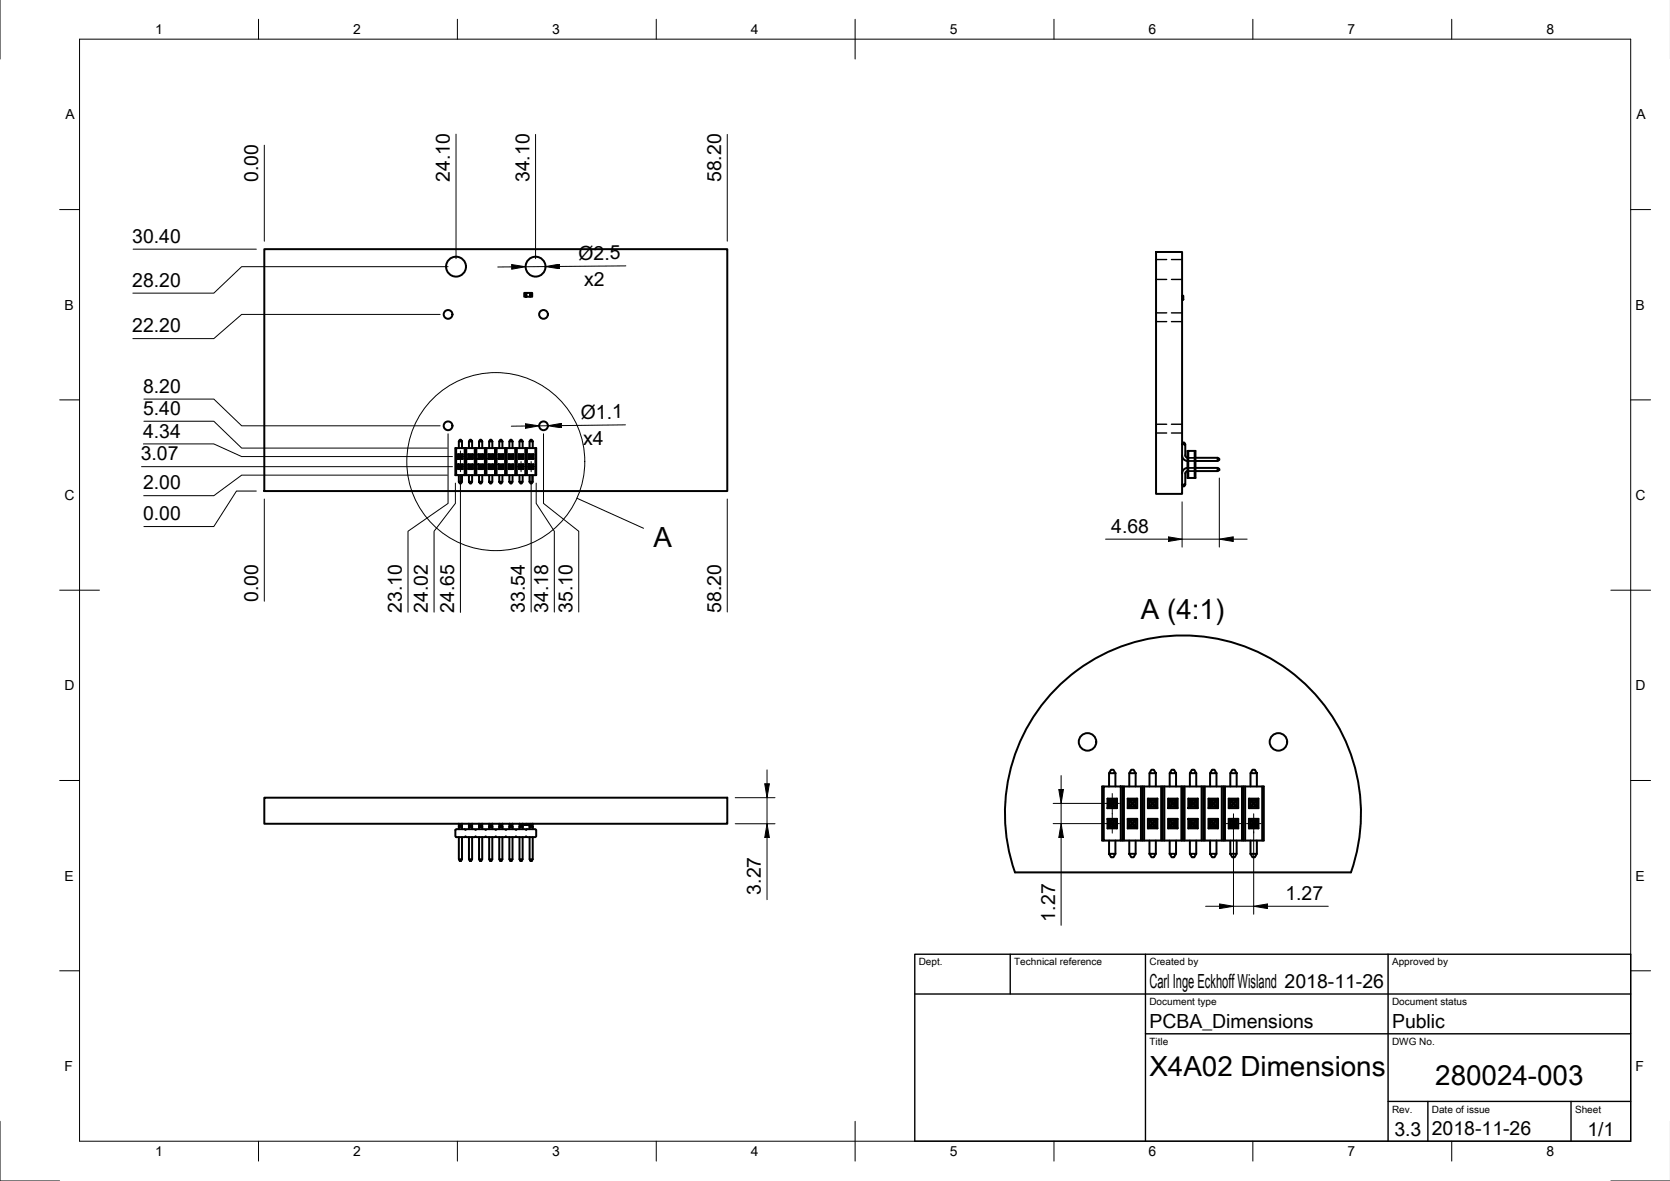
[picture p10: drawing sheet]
<svg xmlns="http://www.w3.org/2000/svg" width="420mm" height="297mm" viewBox="0 0 420 297" stroke-linecap="round" stroke-linejoin="round" font-family="sans-serif">
<g fill="none" stroke="#000" stroke-width=".5">
<path d="M66.5 62.7h116.5v60.8h-116.5zM131.9 73.7v.9h.5v-.9h1v.9h-1v-.9zM133.4 73.7h.5v.9h-.5zM290.9 63.4h6.5v60.8h-6.5zM297.4 74.5h.1M297.4 75.2h.1M297.5 74.4h.2v.9h-.2zM114.8 112.7h2.1v6.8h-2.1zM114.8 112.7h-.2v6.8h.2M115.2 114.2h1.2v1.2h-1.2zM115.2 116.8h1.2v1.2h-1.2v-1.2l.2 .2v.8l.3-.3M115.2 114.2l.2 .2"/>
<path d="M115.4 117h.8v.8h-.8zM115.4 114.4h.8v.8h-.8zM115.4 117.8l-.2 .2M115.4 111v1.7M115.4 119.5v1.7M115.4 114.4v.8l-.2 .2M115.7 117.2h.3v.3h-.3zM115.7 117.2l-.3-.2h.8l-.2 .2M115.7 114.7h.3v.3h-.3zM115.7 115l-.3 .2h.8l-.2-.2M115.7 110.6h.3l.2 .4h-.8zM116 117.5l.2 .3h-.8"/>
<path d="M116 114.7l.2-.3v.8l.2 .2M116.2 117.8l.2 .2M116.2 111v1.7M116.2 119.5v1.7M116.4 114.2l-.2 .2h-.8l.3 .3M116.4 116.8l-.2 .2v.8M116.9 112.7h18v6.8h-2.7M116.9 119.5h12.9M117.1 112.7v6.8M117.3 112.7v6.8M117.8 116.8v1.2M117.8 114.2l.2 .2"/>
<path d="M118 117.8l-.2 .2h1.2M118 117h.8v.8h-.8zM118 114.4h.8v.8h-.8zM118 111v1.7M118 119.5v1.7M118 114.4v.8l-.2 .2h1.2v-1.2h-1.2v1.2M118.2 117.5l-.2 .3v-.8l-.2-.2h1.2l-.2 .2v.8M118.2 117.2h.3v.3h-.3zM118.2 117.2l-.2-.2h.8l-.3 .2M118.2 114.7h.3v.3h-.3zM118.2 115l-.2 .2h.8l-.3-.2M118.2 110.6h.3l.3 .4h-.8z"/>
<path d="M118.5 117.5l.3 .3h-.8M118.5 114.7l.3-.3v.8l.2 .2M118.8 111v1.7M118.8 119.5v1.7M119 116.8v1.2l-.2-.2M119 114.2l-.2 .2h-.8l.2 .3M119.5 112.7v6.8M119.7 112.7v6.8M119.9 112.7v6.8M120.3 114.2h1.2v1.2h-1.2zM120.3 116.8h1.2v1.2h-1.2zM120.3 116.8l.2 .2v.8l.3-.3"/>
<path d="M120.3 114.2l.2 .2M120.5 117h.8v.8h-.8zM120.5 114.4h.8v.8h-.8zM120.5 117.8l-.2 .2M120.5 111v1.7M120.5 119.5v1.7M120.5 114.4v.8l-.2 .2M120.8 117.2h.3v.3h-.3zM120.8 117.2l-.3-.2h.8l-.2 .2M120.8 114.7h.3v.3h-.3zM120.8 115l-.3 .2h.8l-.2-.2M120.8 110.6h.3l.2 .4h-.8z"/>
<path d="M121.1 117.5l.2 .3h-.8M121.1 114.7l.2-.3v.8l.2 .2M121.3 117.8l.2 .2M121.3 111v1.7M121.3 119.5v1.7M121.5 114.2l-.2 .2h-.8l.3 .3M121.5 116.8l-.2 .2v.8M122 112.7v6.8M122.2 112.7v6.8M122.4 112.7v6.8M122.9 116.8v1.2M122.9 114.2l.2 .2"/>
<path d="M123.1 117.8l-.2 .2h1.2M123.1 117h.8v.8h-.8zM123.1 114.4h.8v.8h-.8zM123.1 111v1.7M123.1 119.5v1.7M123.1 114.4v.8l-.2 .2h1.2v-1.2h-1.2v1.2M123.3 117.5l-.2 .3v-.8l-.2-.2h1.2l-.2 .2v.8M123.3 117.2h.3v.3h-.3zM123.3 117.2l-.2-.2h.8l-.3 .2M123.3 114.7h.3v.3h-.3zM123.3 115l-.2 .2h.8l-.3-.2M123.3 110.6h.3l.3 .4h-.8z"/>
<path d="M123.6 117.5l.3 .3h-.8M123.6 114.7l.3-.3v.8l.2 .2M123.9 111v1.7M123.9 119.5v1.7M124.1 116.8v1.2l-.2-.2M124.1 114.2l-.2 .2h-.8l.2 .3M124.5 112.7v6.8M124.7 112.7v6.8M124.9 112.7v6.8M125.4 114.2h1.2v1.2h-1.2zM125.4 116.8h1.2v1.2h-1.2zM125.4 116.8l.2 .2v.8l.3-.3"/>
<path d="M125.4 114.2l.2 .2M125.6 117h.8v.8h-.8zM125.6 114.4h.8v.8h-.8zM125.6 117.8l-.2 .2M125.6 111v1.7M125.6 119.5v1.7M125.6 114.4v.8l-.2 .2M125.9 117.2h.3v.3h-.3zM125.9 117.2l-.3-.2h.8l-.2 .2M125.9 114.7h.3v.3h-.3zM125.9 115l-.3 .2h.8l-.2-.2M125.9 110.6h.3l.2 .4h-.8z"/>
<path d="M126.2 117.5l.2 .3h-.8M126.2 114.7l.2-.3v.8l.2 .2M126.4 117.8l.2 .2M126.4 111v1.7M126.4 119.5v1.7M126.6 114.2l-.2 .2h-.8l.3 .3M126.6 116.8l-.2 .2v.8M127.1 112.7v6.8M127.3 112.7v6.8M127.5 112.7v6.8M128 116.8v1.2M128 114.2l.1 .2"/>
<path d="M128.1 117.8l-.1 .2h1.1M128.1 117h.9v.8h-.9zM128.1 114.4h.9v.8h-.9zM128.1 111v1.7M128.1 119.5v1.7M128.2 114.4l-.1 .8-.1 .2h1.1v-1.2h-1.1v1.2M128.4 117.5l-.2 .3-.1-.8-.1-.2h1.1l-.1 .2-.1 .8M128.4 117.2h.3v.3h-.3zM128.4 117.2l-.2-.2h.7l-.2 .2M128.4 114.7h.3v.3h-.3zM128.4 115l-.2 .2h.7l-.2-.2M128.4 110.6h.3l.3 .4h-.9z"/>
<path d="M128.7 117.5l.2 .3h-.7M128.7 114.7l.2-.3v.8l.2 .2M129 111v1.7M129 119.5v1.7M129.1 116.8v1.2l-.1-.2M129.1 114.2l-.2 .2h-.7l.2 .3M129.6 112.7v6.8M129.8 112.7v6.8h.2M130 112.7v6.8h2.2v-6.8M130.5 116.8v1.2M130.5 114.2l.2 .2M130.7 117.8l-.2 .2h1.2"/>
<path d="M130.7 117h.8v.8h-.8zM130.7 114.4h.8v.8h-.8zM130.7 111v1.7M130.7 119.5v1.7M130.7 114.4v.8l-.2 .2h1.2v-1.2h-1.2v1.2M130.9 117.5l-.2 .3v-.8l-.2-.2h1.2l-.2 .2v.8M130.9 117.2h.3v.3h-.3zM130.9 117.2l-.2-.2h.8l-.3 .2M130.9 114.7h.3v.3h-.3zM130.9 115l-.2 .2h.8l-.3-.2M130.9 110.6h.3l.3 .4h-.8zM131.2 117.5l.3 .3h-.8"/>
<path d="M131.2 114.7l.3-.3v.8l.2 .2M131.5 111v1.7M131.5 119.5v1.7M131.7 116.8v1.2l-.2-.2M131.7 114.2l-.2 .2h-.8l.2 .3M132.4 112.7v6.8M132.6 112.7v6.8M133 114.2h1.2v1.2h-1.2zM133 116.8h1.2v1.2h-1.2zM133 116.8l.2 .2v.8l.3-.3M133 114.2l.2 .2M133.2 117h.8v.8h-.8z"/>
<path d="M133.2 114.4h.8v.8h-.8zM133.2 117.8l-.2 .2M133.2 111v1.7M133.2 119.5v1.7M133.2 114.4v.8l-.2 .2M133.5 117.2h.3v.3h-.3zM133.5 117.2l-.3-.2h.8l-.2 .2M133.5 114.7h.3v.3h-.3zM133.5 115l-.3 .2h.8l-.2-.2M133.5 110.6h.3l.2 .4h-.8zM133.8 117.5l.2 .3h-.8M133.8 114.7l.2-.3v.8l.2 .2"/>
<path d="M134 117.8l.2 .2M134 111v1.7M134 119.5v1.7M134.2 114.2l-.2 .2h-.8l.3 .3M134.2 116.8l-.2 .2v.8M134.7 112.7v6.8M297.4 114.5a1.4 1.4 0 0 0 1.4 1.4M298.2 111.7l-.2-.4h-.3l-.3 .4h.8v2.8l.1 .3 .5 .3M298.8 118.5l-.5 .3-.1 .3v2.8h-.8l.3 .4h.3l.2-.4M298.8 117.7a1.4 1.4 0 0 0-1.4 1.4M299 113.4h-.2v6.8h.2v-6.8h1.8v6.8h-1.8M300.6 113.4v6.8"/>
<path d="M300.8 117.7h5.5l.5 .2v.3l-.5 .3M300.8 115.1h5.5l.5 .3v.3l-.5 .2h-5.5M306.3 117.7v.8h-5.5M306.3 115.1v.8M115.4 121.2h.8l-.2 .4h-.3zM118 121.2h.8l-.3 .4h-.3zM120.5 121.2h.8l-.2 .4h-.3zM123.1 121.2h.8l-.3 .4h-.3zM125.6 121.2h.8l-.2 .4h-.3zM128.1 121.2h.9l-.3 .4h-.3zM130.7 121.2h.8l-.3 .4h-.3zM133.2 121.2h.8l-.2 .4h-.3z"/>
<path d="M265.5 173.4a44.8 44.8 0 0 1 55.7-6.9 44.8 44.8 0 0 1 18.7 52.9h-84.5a44.8 44.8 0 0 1 10.1-46zM277.7 197.8h4.3v13.6h-4.3zM277.7 197.8h-.4v13.6h.4M279 194.5v3.3M279.5 193.6h.6l.5 .9h-1.6zM280.6 194.5v3.3M282 197.8h36v13.6h-5.5M282.4 197.8v13.6M282.8 197.8v13.6M284.1 194.5v3.3M284.6 193.6h.6l.5 .9h-1.6zM285.7 194.5v3.3"/>
<path d="M287.1 197.8v13.6M287.5 197.8v13.6M287.9 197.8v13.6M289.2 194.5v3.3M289.7 193.6h.6l.5 .9h-1.6zM290.8 194.5v3.3M292.1 197.8v13.6M292.5 197.8v13.6M292.9 197.8v13.6M294.3 194.5v3.3M294.8 193.6h.6l.5 .9h-1.6zM295.9 194.5v3.3"/>
<path d="M297.2 197.8v13.6M297.6 197.8v13.6M298 197.8v13.6M299.4 194.5v3.3M299.9 193.6h.6l.5 .9h-1.6zM301 194.5v3.3M302.3 197.8v13.6M302.7 197.8v13.6M303.1 197.8v13.6M304.4 194.5v3.3M304.9 193.6h.6l.5 .9h-1.6zM306 194.5v3.3"/>
<path d="M307.4 197.8v13.6M307.8 197.8v13.6h.4M308.2 197.8v13.6h4.3v-13.6M309.5 194.5v3.3M310 193.6h.6l.5 .9h-1.6zM311.1 194.5v3.3M312.9 197.8v13.6M313.3 197.8v13.6M314.6 194.5v3.3M315.1 193.6h.6l.5 .9h-1.6zM316.2 194.5v3.3M317.6 197.8v13.6"/>
<path d="M66.5 200.6h116.5v6.6h-116.5zM114.6 208.7l.2-.2h2.1l.2 .2 .2-.2h2.2l.2 .2 .2-.2h2.1l.2 .2 .2-.2h2.1l.2 .2 .2-.2h2.2l.2 .2 .2-.2h2.1l.2 .2 .2-.2h2.2l.2 .2 .2-.2h2.1l.2 .2v1.7l-.2 .1h-2.1l-.2-.1-.2 .1h-2.2l-.2-.1-.2 .1h-2.1l-.2-.1-.2 .1h-2.2l-.2-.1-.2 .1h-2.1l-.2-.1-.2 .1h-2.1l-.2-.1-.2 .1h-2.2l-.2-.1-.2 .1h-2.1l-.2-.1zM115.4 210.5v5.6M115.7 207.4v.3h.3v-.3M115.7 207.7l-.3 .3h.8M116 207.7l.2 .3M116.2 210.5v5.6l-.2 .5h-.3l-.3-.5h.8M116.2 208v-.8l-.2 .2-.6-.2v1.3M116.2 208v.5M118 210.5v5.6M118.2 207.4v.3h.3v-.3M118.2 207.7l-.2 .3h.8"/>
<path d="M118.5 207.7l.3 .3M118.8 210.5v5.6l-.3 .5h-.3l-.2-.5h.8M118.8 208v-.8l-.3 .2-.5-.2v1.3M118.8 208v.5M120.5 210.5v5.6M120.8 207.4v.3h.3v-.3M120.8 207.7l-.3 .3h.8M121.1 207.7l.2 .3M121.3 210.5v5.6l-.2 .5h-.3l-.3-.5h.8M121.3 208v-.8l-.2 .2-.6-.2v1.3M121.3 208v.5M123.1 210.5v5.6"/>
<path d="M123.3 207.4v.3h.3v-.3M123.3 207.7l-.2 .3h.8M123.6 207.7l.3 .3M123.9 210.5v5.6l-.3 .5h-.3l-.2-.5h.8M123.9 208v-.8l-.3 .2-.5-.2v1.3M123.9 208v.5M125.6 210.5v5.6M125.9 207.4v.3h.3v-.3M125.9 207.7l-.3 .3h.8M126.2 207.7l.2 .3M126.4 210.5v5.6l-.2 .5h-.3l-.3-.5h.8M126.4 208v-.8l-.2 .2-.6-.2v1.3"/>
<path d="M126.4 208v.5M128.2 210.5v5.6M128.4 207.4v.3h.3v-.3M128.4 207.7l-.3 .3h.9M128.7 207.7l.3 .3M128.9 210.5v5.6l-.2 .5h-.3l-.2-.5h.7M129 208v-.8l-.3 .2-.6-.2 .1 1.3M129 208v.5M130.7 210.5v5.6M130.9 207.4v.3h.3v-.3M130.9 207.7l-.2 .3h.8M131.2 207.7l.3 .3"/>
<path d="M131.5 210.5v5.6l-.3 .5h-.3l-.2-.5h.8M131.5 208v-.8l-.3 .2-.5-.2v1.3M131.5 208v.5M131.9 207.2h.5v.3h-.5zM132.4 207.2h1v.3h-1v-.3M133.2 207.5v1M133.2 210.5v5.6M133.4 207.2v.3h.5v-.3h-.5M133.5 207.5v.2h.3v-.2M133.5 207.7l-.3 .3h.8M133.8 207.7l.2 .3M133.9 207.3l.1-.1v.8"/>
<path d="M134 210.5v5.6l-.2 .5h-.3l-.3-.5h.8M134 208v.5M278.6 200.9h2.4v2.4h-2.4zM278.6 205.9h2.4v2.5h-2.4v-2.5l.4 .4v1.6l.5-.4M278.6 200.9l.4 .4M279 206.3h1.6v1.7h-1.6zM279 214.7h1.6l-.5 .9h-.6zM279 201.3h1.6v1.6h-1.6zM279 211.4v3.3M279 201.3v1.6l-.4 .4M279.5 206.8h.6v.7h-.6zM279.5 206.8l-.5-.4h1.6l-.5 .4"/>
<path d="M279.5 201.8h.6v.6h-.6zM279.5 202.4l-.5 .5h1.6l-.5-.5M280.1 207.5l.5 .4h-1.6l-.4 .5M280.1 201.8l.5-.5v1.6l.4 .4M280.6 208l.4 .4M280.6 211.4v3.3M281 200.9l-.4 .4h-1.6l.5 .5M281 205.9l-.4 .4v1.6M282 211.4h25.8M283.7 200.9l.4 .4M283.7 205.9v2.5M284.1 206.3h1.6v1.7h-1.6z"/>
<path d="M284.1 214.7h1.6l-.5 .9h-.6zM284.1 201.3h1.6v1.6h-1.6zM284.1 211.4v3.3M284.1 201.3v1.6l-.4 .4h2.4v-2.4h-2.4v2.4M284.6 206.8h.6v.7h-.6zM284.6 206.8l-.5-.4h1.6l-.5 .4M284.6 201.8h.6v.6h-.6zM284.6 202.4l-.5 .5h1.6l-.5-.5M285.2 207.5l.5 .4-1.6 .1-.4 .4h2.4M285.2 201.8l.5-.5v1.6M285.7 201.3h-1.6l.5 .5M285.7 206.4v1.5"/>
<path d="M285.7 206.3l.4-.4h-2.4l.4 .4v1.6l.5-.4M285.7 202.9l.4 .4M285.7 211.4v3.3M286.1 205.9v2.5l-.4-.4M286.1 200.9l-.4 .4M288.8 200.9h2.4v2.4h-2.4zM288.8 205.9h2.4v2.5h-2.4zM288.8 205.9l.4 .5v1.5l.5-.4M288.8 200.9l.4 .4M289.2 206.3h1.6v1.7h-1.6zM289.2 214.7h1.6l-.5 .9h-.6zM289.2 201.3h1.6v1.6h-1.6z"/>
<path d="M289.2 211.4v3.3M289.2 201.3v1.6l-.4 .4M289.7 206.8h.6v.7h-.6zM289.7 206.8l-.5-.4h1.6l-.5 .4M289.7 201.8h.6v.6h-.6zM289.7 202.4l-.5 .5h1.6l-.5-.5M290.3 207.5l.5 .4h-1.6l-.4 .5M290.3 201.8l.5-.5v1.6l.4 .4M290.8 208l.4 .4M290.8 211.4v3.3M291.2 200.9l-.4 .4h-1.6l.5 .5M291.2 205.9l-.4 .4v1.6"/>
<path d="M293.9 200.9l.4 .4M293.9 205.9v2.5M294.3 206.3h1.6v1.7h-1.6zM294.3 214.7h1.6l-.5 .9h-.6zM294.3 201.3h1.6v1.6h-1.6zM294.3 211.4v3.3M294.3 201.3v1.6l-.4 .4h2.4v-2.4h-2.4v2.4M294.8 207.5l-.5 .4v-1.6l-.4-.4h2.4l-.4 .4v1.6M294.8 206.8h.6v.7h-.6zM294.8 206.8l-.5-.4h1.6l-.5 .4M294.8 201.8h.6v.6h-.6zM294.8 202.4l-.5 .5h1.6l-.5-.5"/>
<path d="M295.4 207.5l.5 .4-1.6 .1-.4 .4h2.4M295.4 201.8l.5-.5v1.6l.4 .4M295.9 211.4v3.3M296.3 205.9v2.5l-.4-.4M296.3 200.9l-.4 .4h-1.6l.5 .5M299 200.9h2.4v2.4h-2.4zM299 205.9h2.4v2.5h-2.4zM299 205.9l.4 .5v1.5l.5-.4M299 200.9l.4 .4M299.4 206.3h1.6v1.7h-1.6zM299.4 214.7h1.6l-.5 .9h-.6zM299.4 201.3h1.6v1.6h-1.6z"/>
<path d="M299.4 211.4v3.3M299.4 201.3v1.6l-.4 .4M299.9 206.8h.6v.7h-.6zM299.9 206.8l-.5-.4h1.6l-.5 .4M299.9 201.8h.6v.6h-.6zM299.9 202.4l-.5 .5h1.6l-.5-.5M300.5 207.5l.5 .4h-1.6l-.4 .5M300.5 201.8l.5-.5v1.6l.4 .4M301 208l.4 .4M301 211.4v3.3M301.4 200.9l-.4 .4h-1.6l.5 .5M301.4 205.9l-.4 .4v1.6"/>
<path d="M304 205.9v2.5M304 200.9l.4 .4M304.4 206.3h1.6v1.7h-1.6zM304.4 214.7h1.6l-.5 .9h-.6zM304.4 201.3h1.6v1.6h-1.6zM304.4 211.4v3.3M304.5 201.3l-.1 1.6-.4 .4h2.5v-2.4h-2.5v2.4M304.9 207.5l-.4 .4-.1-1.6-.4-.4h2.5l-.5 .4v1.6M304.9 206.8h.6v.7h-.6zM304.9 206.8l-.4-.4h1.5l-.5 .4M304.9 201.8h.6v.6h-.6zM304.9 202.4l-.4 .5h1.5l-.5-.5"/>
<path d="M305.5 207.5l.5 .4-1.6 .1-.4 .4h2.5M305.5 201.8l.5-.5v1.6l.5 .4M306 211.4v3.3M306.5 205.9v2.5l-.5-.4M306.5 200.9l-.5 .4h-1.5l.4 .5M309.1 205.9v2.5M309.1 200.9l.4 .4M309.5 206.3h1.6v1.7h-1.6zM309.5 214.7h1.6l-.5 .9h-.6zM309.5 201.3h1.6v1.6h-1.6zM309.5 211.4v3.3M309.5 201.3v1.6l-.4 .4h2.4v-2.4h-2.4v2.4"/>
<path d="M310 207.5l-.5 .4v-1.6l-.4-.4h2.4l-.4 .4v1.6M310 206.8h.6v.7h-.6zM310 206.8l-.5-.4h1.6l-.5 .4M310 201.8h.6v.6h-.6zM310 202.4l-.5 .5h1.6l-.5-.5M310.6 207.5l.5 .4-1.6 .1-.4 .4h2.4M310.6 201.8l.5-.5v1.6l.4 .4M311.1 211.4v3.3M311.5 205.9v2.5l-.4-.4M311.5 200.9l-.4 .4h-1.6l.5 .5M314.2 200.9h2.4v2.4h-2.4zM314.2 205.9h2.4v2.5h-2.4z"/>
<path d="M314.2 205.9l.4 .5v1.5l.5-.4M314.2 200.9l.4 .4M314.6 206.3h1.6v1.7h-1.6zM314.6 214.7h1.6l-.5 .9h-.6zM314.6 201.3h1.6v1.6h-1.6zM314.6 211.4v3.3M314.6 201.3v1.6l-.4 .4M315.1 206.8h.6v.7h-.6zM315.1 206.8l-.5-.4h1.6l-.5 .4M315.1 201.8h.6v.6h-.6zM315.1 202.4l-.5 .5h1.6l-.5-.5M315.7 207.5l.5 .4h-1.6l-.4 .5"/>
<path d="M315.7 201.8l.5-.5v1.6l.4 .4M316.2 208l.4 .4M316.2 211.4v3.3M316.6 200.9l-.4 .4h-1.6l.5 .5M316.6 205.9l-.4 .4v1.6"/>
<circle cx="112.7" cy="79.1" r="1.1"/>
<circle cx="114.7" cy="67.1" r="2.5"/>
<circle cx="134.7" cy="67.1" r="2.5"/>
<circle cx="136.7" cy="79.1" r="1.1"/>
<circle cx="112.7" cy="107.1" r="1.1"/>
<circle cx="136.7" cy="107.1" r="1.1"/>
<circle cx="273.6" cy="186.6" r="2.2"/>
<circle cx="321.6" cy="186.6" r="2.2"/>
</g>
<g fill="none" stroke="#000" stroke-width=".35">
<path d="M290.9 78.7h2.6M290.9 70.3h2.6M290.9 65.3h2.6M294.7 78.7h2.7M294.7 70.3h2.7M294.7 65.3h2.7M297.5 74.5v.7M290.9 80.9h2.6M294.7 80.9h2.7M290.9 108.9h2.6M290.9 106.7h2.6M294.7 108.9h2.7"/>
<path d="M294.7 106.7h2.7M298.8 118.7l.2-.2h1.6l.2 .2M298.8 117.5l.2 .2h1.6l.2-.2M298.8 114.9l.2 .2h1.6l.2-.2M298.8 116.1l.2-.2h1.6l.2 .2M298.8 117.7h2M298.8 118.5h2M298.8 115.9h2M298.8 115.1h2M230.2 240h180.1v47h-180.1zM230.2 250h180.1M254.2 240v10"/>
<path d="M288.2 240v47M349.2 240v47M288.2 260h122.1M349.2 277h61.1M359.2 277v10M395.3 277v10"/>
</g>
<g fill="none" stroke="#000" stroke-width=".25">
<path d="M0 -.1v15M20 9.9h390.3v277.1h-390.3zM65 4.8v5.1M115.1 4.8v5.1M165.1 4.8v5.1M215.1 4.8v10.1M265.2 4.8v5.1M315.2 4.8v5.1M365.2 4.8v5.1M66.5 36.5v24.2M114.7 33.7v31.4M134.7 33.8v31.3"/>
<path d="M183 33.8v26.9M15 52.7h5M410.3 52.7h5M33.5 62.7h31M110.7 79.1h-49.9l-7 6.1h-20.4M112.7 67.1h-51.9l-7 6.6h-20.4M128.7 66.5l3.5 .6-3.5 .6zM128.7 67.1l-3.5 .1M137.2 67l3.5-.6 .1 1.2zM137.2 67l-5 .1M157.5 66.9l-16.8 .1M15 100.6h5"/>
<path d="M35.6 117.4h78.2M36.1 111.7h17.7l7 3.1h53M36.2 100.4h17.6l7 6.7h49.9M36.2 106h17.6l7 6.7h51.8M112.6 119.5h-51.8l-7 5.2h-17.7M112.7 109.1v17.5l-10.1 7v20.4M114.9 117.4h1.9M114.9 114.8h1.9M115.8 113.4v5.3M115.8 119.4v34.6M130.2 117.4h1.8M131.1 116.1v2.6"/>
<path d="M132.1 106.6l3.5 .5-3.5 .6zM132.1 107.2h-3.5M132.7 117.4h1.9M133.6 116.1v2.6M133.6 119.4v34.5M136.7 109.1v17.5l8.9 7v20.3M137.8 107.1l3.5-.6 .1 1.1zM137.8 107.1h-2.2M157.4 106.9l-16.1 .1M410.3 100.6h5M64.5 123.5h-5l-5.7 8.9h-17.6M66.5 125.5v25.7"/>
<path d="M114.6 121.5v5.1l-5.4 7v20.4M134.9 121.5v5.1l4.6 7v20.4M145.1 125.3l16.8 7.6M183 125.5v28.4M278.2 135.6h15.7M293.9 135l3.5 .6-3.5 .6zM297.4 126.2v11.4M297.4 135.6h9.4M306.8 135.6l3.5-.6v1.2zM306.8 120.2v17.4M310.3 135.6h3.5M15 148.4h10"/>
<path d="M405.3 148.4h10M15 196.3h5M192.4 197.1h1.2l-.6 3.5zM193 193.6v3.5M266.4 198.6h1.2l-.6 3.5zM267 195.1v3.5M279.8 199.6v9.9M410.3 196.3h5M185 200.6h10M185 207.2h10M193 207.2l.6 3.5h-1.2zM193 200.6v6.6"/>
<path d="M193 210.7v15.6M265 207.2h12.8M265 202.1h12.8M267 207.2l.6 3.5h-1.2zM267 202.1v5.1M267 210.7v22M278 207.2h3.6M278 202.1h3.6M308.5 207.2h3.7M310.3 204.7v25.2M313.6 207.2h3.7M315.4 204.7v25.2"/>
<path d="M303.3 227.9h3.5M306.8 227.4l3.5 .5-3.5 .6zM310.3 227.9h5.1M315.4 227.9l3.5-.5v1.1zM318.9 227.9h15.3M15 244.2h5M410.3 244.2h5M0 282v15h15M65 287v5M115.1 287v5M165.1 287v5M215.1 282v10"/>
<path d="M265.2 287v5M315.2 287v5M365.2 287v5M405.3 297h14.9"/>
<circle cx="124.7" cy="116.1" r="22.4"/>
</g>
<path d="M128.7 66.5l3.5 .6-3.5 .6zM137.2 67l3.5-.6 .1 1.2zM132.1 106.6l3.5 .5-3.5 .6zM137.8 107.1l3.5-.6 .1 1.1zM293.9 135l3.5 .6-3.5 .6zM306.8 135.6l3.5-.6v1.2zM192.4 197.1h1.2l-.6 3.5zM266.4 198.6h1.2l-.6 3.5zM193 207.2l.6 3.5h-1.2zM267 207.2l.6 3.5h-1.2zM306.8 227.4l3.5 .5-3.5 .6zM315.4 227.9l3.5-.5v1.1z" fill="#000"/>
<g font-size="7">
<text x="164.4" y="137.6">A</text>
<text x="287" y="155.6">A (4:1)</text>
<text x="289.2" y="270.5">X4A02 Dimensions</text>
<text x="361.1" y="272.9">280024-003</text>
</g>
<g font-size="4.9">
<text x="64.9" y="45.8" transform="rotate(-90 64.9 45.8)">0.00</text>
<text x="113.2" y="45.8" transform="rotate(-90 113.2 45.8)">24.10</text>
<text x="133.2" y="45.8" transform="rotate(-90 133.2 45.8)">34.10</text>
<text x="181.4" y="45.8" transform="rotate(-90 181.4 45.8)">58.20</text>
<text x="33.3" y="61.1">30.40</text>
<text x="145.5" y="65.3">Ø2.5</text>
<text x="33.3" y="72.2">28.20</text>
<text x="147" y="72">x2</text>
<text x="33.3" y="83.6">22.20</text>
<text x="36" y="98.8">8.20</text>
<text x="36" y="104.4">5.40</text>
<text x="146.1" y="105.3" transform="rotate(-1 146.1 105.3)">Ø1.1</text>
<text x="36" y="110.1">4.34</text>
<text x="146.7" y="111.9">x4</text>
<text x="35.4" y="115.8">3.07</text>
<text x="36" y="123.1">2.00</text>
<text x="36" y="130.9">0.00</text>
<text x="279.6" y="134">4.68</text>
<text x="64.9" y="151.4" transform="rotate(-90 64.9 151.4)">0.00</text>
<text x="101.1" y="154.1" transform="rotate(-90 101.1 154.1)">23.10</text>
<text x="107.6" y="154.1" transform="rotate(-90 107.6 154.1)">24.02</text>
<text x="114.3" y="154.2" transform="rotate(-90 114.3 154.2)">24.65</text>
<text x="132.1" y="154.1" transform="rotate(-90 132.1 154.1)">33.54</text>
<text x="137.9" y="154.2" transform="rotate(-90 137.9 154.2)">34.18</text>
<text x="144" y="154.1" transform="rotate(-90 144 154.1)">35.10</text>
<text x="181.4" y="154.1" transform="rotate(-90 181.4 154.1)">58.20</text>
<text x="191.4" y="225" transform="rotate(-90 191.4 225)">3.27</text>
<text x="323.4" y="226.4">1.27</text>
<text x="265.5" y="231.8" transform="rotate(-90 265.5 231.8)">1.27</text>
<text x="289.2" y="248.5">Carl Inge Eckhoff Wisland 2018-11-26</text>
<text x="289.2" y="258.5">PCBA_Dimensions</text>
<text x="350.2" y="258.5">Public</text>
<text x="350.8" y="285.7">3.3</text>
<text x="360.2" y="285.5">2018-11-26</text>
<text x="399.4" y="285.6">1/1</text>
</g>
<g font-size="3.5">
<text x="39" y="8.6">1</text>
<text x="88.9" y="8.6">2</text>
<text x="138.9" y="8.6">3</text>
<text x="188.9" y="8.6">4</text>
<text x="239" y="8.6">5</text>
<text x="288.9" y="8.6">6</text>
<text x="339" y="8.6">7</text>
<text x="389.1" y="8.6">8</text>
<text x="16.4" y="30">A</text>
<text x="411.7" y="30">A</text>
<text x="16.2" y="77.9">B</text>
<text x="411.5" y="77.9">B</text>
<text x="16.3" y="125.8">C</text>
<text x="411.5" y="125.8">C</text>
<text x="16.2" y="173.6">D</text>
<text x="411.5" y="173.6">D</text>
<text x="16.3" y="221.5">E</text>
<text x="411.5" y="221.5">E</text>
<text x="16.3" y="269.4">F</text>
<text x="411.5" y="269.4">F</text>
<text x="39" y="290.8">1</text>
<text x="88.9" y="290.8">2</text>
<text x="138.9" y="290.8">3</text>
<text x="188.9" y="290.8">4</text>
<text x="239" y="290.8">5</text>
<text x="288.9" y="290.8">6</text>
<text x="339" y="290.8">7</text>
<text x="389.1" y="290.8">8</text>
</g>
<g font-size="2.5">
<text x="231.2" y="242.8">Dept.</text>
<text x="255.2" y="242.8">Technical reference</text>
<text x="289.2" y="242.8">Created by</text>
<text x="350.2" y="242.8">Approved by</text>
<text x="289.2" y="252.8">Document type</text>
<text x="350.2" y="252.8">Document status</text>
<text x="289.2" y="262.8">Title</text>
<text x="350.2" y="262.8">DWG No.</text>
<text x="350.2" y="279.8">Rev.</text>
<text x="360.2" y="279.8">Date of issue</text>
<text x="396.3" y="279.8">Sheet</text>
</g>
</svg>
